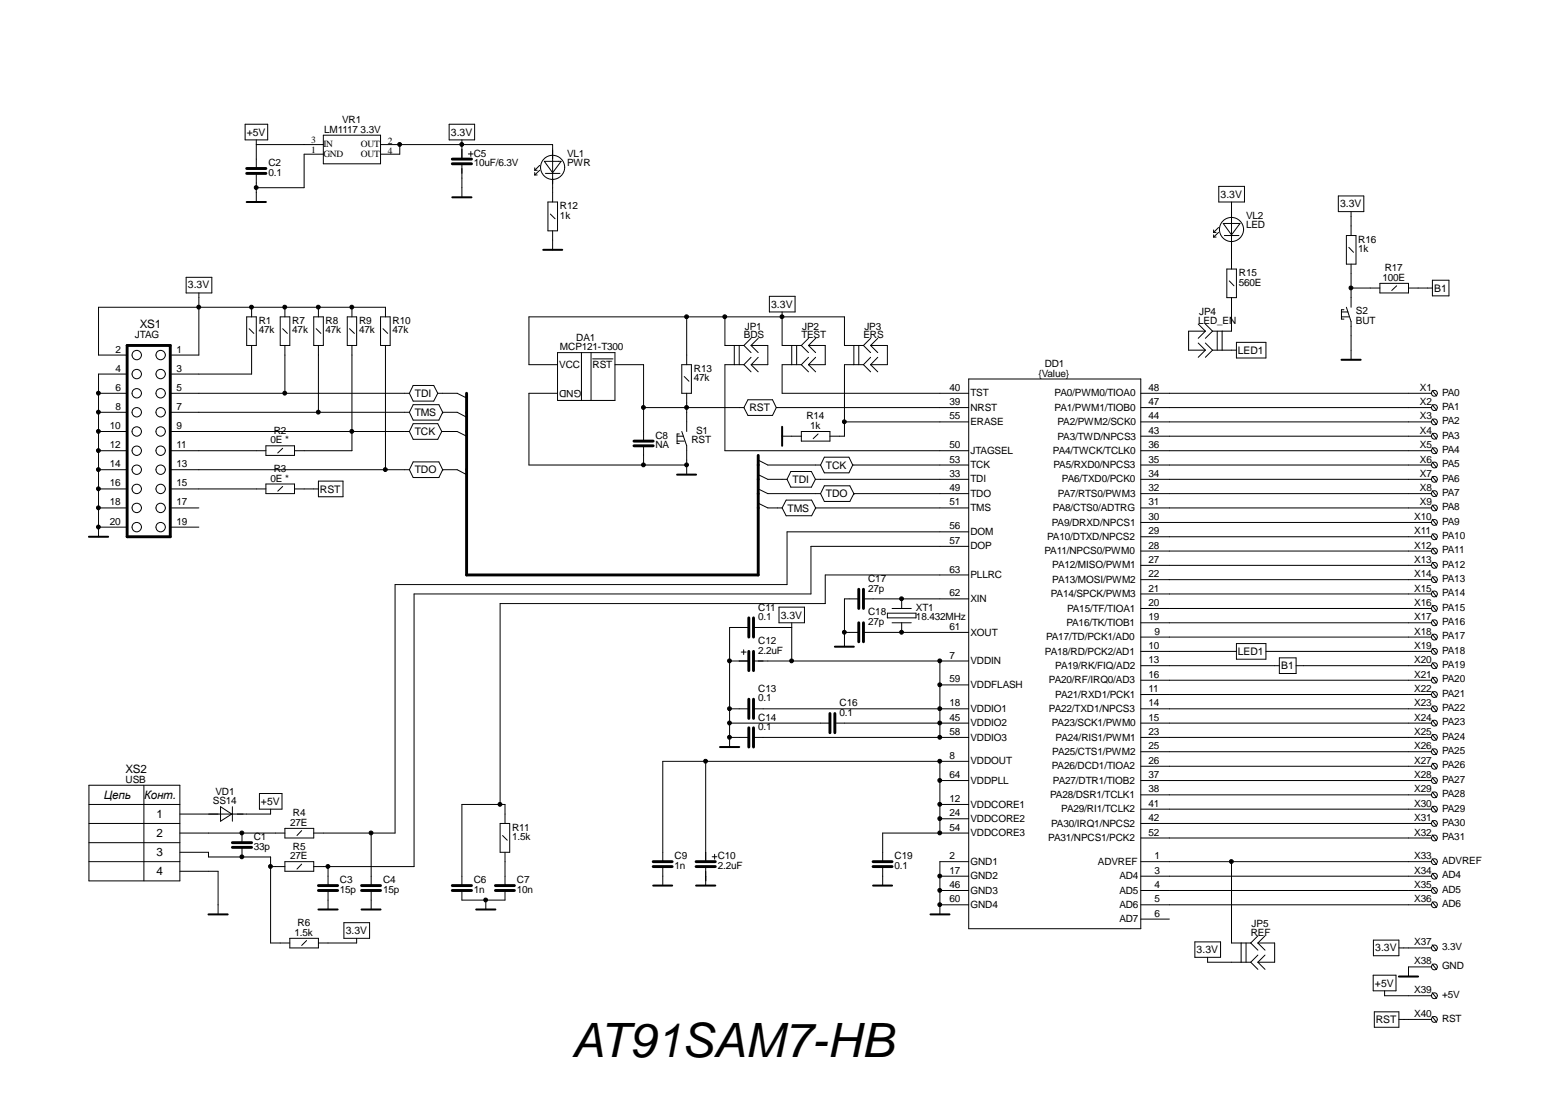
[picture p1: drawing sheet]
<svg xmlns="http://www.w3.org/2000/svg" width="297mm" height="210mm" viewBox="0 0 297 210" stroke-linecap="round" stroke-linejoin="round" font-family="sans-serif">
<g fill="#000">
<circle cx="48.5" cy="35.5" r=".37"/>
<circle cx="75.7" cy="27.4" r=".37"/>
<circle cx="87.5" cy="27.4" r=".37"/>
<circle cx="37.6" cy="58.2" r=".37"/>
<circle cx="47.6" cy="58.2" r=".37"/>
<circle cx="53.9" cy="58.2" r=".37"/>
<circle cx="60.3" cy="58.2" r=".37"/>
<circle cx="66.6" cy="58.2" r=".37"/>
<circle cx="255.9" cy="54.5" r=".37"/>
<circle cx="18.6" cy="74.5" r=".37"/>
<circle cx="18.6" cy="78.1" r=".37"/>
<circle cx="53.9" cy="74.5" r=".37"/>
<circle cx="60.3" cy="78.1" r=".37"/>
<circle cx="121.9" cy="77.2" r=".37"/>
<circle cx="130.1" cy="60" r=".37"/>
<circle cx="130.1" cy="77.2" r=".37"/>
<circle cx="137.3" cy="60" r=".37"/>
<circle cx="148.1" cy="60" r=".37"/>
<circle cx="159.9" cy="79.9" r=".37"/>
<circle cx="18.6" cy="99.8" r=".37"/>
<circle cx="18.6" cy="81.7" r=".37"/>
<circle cx="18.6" cy="96.2" r=".37"/>
<circle cx="18.6" cy="92.6" r=".37"/>
<circle cx="18.6" cy="85.4" r=".37"/>
<circle cx="18.6" cy="89" r=".37"/>
<circle cx="66.6" cy="81.7" r=".37"/>
<circle cx="73" cy="89" r=".37"/>
<circle cx="121.9" cy="88.1" r=".37"/>
<circle cx="130.1" cy="88.1" r=".37"/>
<circle cx="159.9" cy="119.8" r=".37"/>
<circle cx="170.8" cy="119.8" r=".37"/>
<circle cx="170.8" cy="113.4" r=".37"/>
<circle cx="138.2" cy="125.2" r=".37"/>
<circle cx="138.2" cy="139.7" r=".37"/>
<circle cx="138.2" cy="137" r=".37"/>
<circle cx="138.2" cy="134.3" r=".37"/>
<circle cx="150" cy="125.2" r=".37"/>
<circle cx="178" cy="129.7" r=".37"/>
<circle cx="178" cy="137" r=".37"/>
<circle cx="178" cy="139.7" r=".37"/>
<circle cx="178" cy="134.3" r=".37"/>
<circle cx="178" cy="125.2" r=".37"/>
<circle cx="45.8" cy="157.8" r=".37"/>
<circle cx="70.3" cy="157.8" r=".37"/>
<circle cx="94.7" cy="152.4" r=".37"/>
<circle cx="133.7" cy="144.2" r=".37"/>
<circle cx="178" cy="147.8" r=".37"/>
<circle cx="178" cy="144.2" r=".37"/>
<circle cx="178" cy="155.1" r=".37"/>
<circle cx="178" cy="157.8" r=".37"/>
<circle cx="178" cy="152.4" r=".37"/>
<circle cx="45.8" cy="162.3" r=".37"/>
<circle cx="51.2" cy="164.1" r=".37"/>
<circle cx="62.1" cy="164.1" r=".37"/>
<circle cx="92" cy="170.5" r=".37"/>
<circle cx="178" cy="166" r=".37"/>
<circle cx="178" cy="168.7" r=".37"/>
<circle cx="178" cy="171.4" r=".37"/>
<circle cx="233.3" cy="163.2" r=".37"/>
</g>
<g fill="none" stroke="#000" stroke-width=".19">
<path d="M46.4 23.5h4.3v3h-4.3zM48.6 26.5v5.4M48.6 32.9v5.4M48.6 27.4h12.7M61.3 29.2h-3.7v6.4h-9M61.3 25.6h10.8v5.4h-10.8zM72.1 27.4h32.6v10.9M75.7 27.4v1.8h-3.6M85.1 23.5h4.8v3h-4.8zM87.5 26.5v3.6M87.5 31v6.4M88.7 29.2h.9"/>
<path d="M89.2 28.7v.9M101.3 33.1h.5M101.3 31.8v.5M101.3 32.7v.4M101.3 32.3h.5M102.2 32.3l-.9 .8M102.2 31.3l-.9 1M103.1 30.6h3.2l-1.6 2.1zM103.3 32.9h2.8M103.8 38.3h1.8v5.4h-1.8zM230.9 35.3h4.9v3h-4.9zM233.3 38.3v12.7"/>
<path d="M253.5 37.1h4.9v3h-4.9zM35.3 52.5h4.8v3h-4.8zM37.7 55.5v11.8h-5.4M47.7 58.2v1.8M54 58.2v1.8M60.3 58.2v1.8M66.7 58.2v1.8M104.3 40.6l.9 .8M104.7 43.7v3.6M145.8 56.1h4.8v3h-4.8zM148.2 59.1v6.3h3.6M229.9 44.9h.5"/>
<path d="M229.9 43.6v.4M229.9 44.5v.4M229.9 44h.5M230.8 44l-.9 .9M230.8 43.1l-.9 .9M231.7 42.3h3.2l-1.6 2.2zM231.9 44.6h2.8M232.4 51h1.8v5.4h-1.8zM232.9 53.2l.9 .9M233.3 56.4v6.3h-3.6M254.1 59.1h1.3M254.6 58.7h-.5v1.8h.5"/>
<path d="M255.1 58.2l.8 2.7v7.3M255.1 44.6h1.8v5.4h-1.8zM255.5 46.9l.9 .9M255.9 40.1v4.5M255.9 50v8.2M255.9 54.6h5.5M261.4 53.7h5.4v1.8h-5.4zM264.6 54.1l-1 .9M266.8 54.6h4.6M271.4 53.1h3.1v2.9h-3.1zM18.7 78.1h5.4M18.7 74.5h5.4"/>
<path d="M24.1 70.9h-5.4v30.8M32.3 78.1h45.3M32.3 74.5h45.3M46.7 60h1.9v5.4h-1.9zM47.2 62.3l.9 .9M47.7 65.4v5.5h-15.4M53.1 60h1.8v5.4h-1.8zM53.5 62.3l.9 .9M54 65.4v9.1M59.4 60h1.9v5.4h-1.9zM59.9 62.3l.9 .9M60.3 65.4v12.7"/>
<path d="M65.8 60h1.8v5.4h-1.8zM66.2 62.3l.9 .9M66.7 65.4v20h-10.9M72.1 60h1.8v5.4h-1.8zM72.6 62.3l.8 .9M73 60v-1.8h-54.3v9.1h5.4M73 65.4v23.6M77.6 78.1l.7 1.5h4.8l.8-1.5M77.6 78.1l.7-1.4h4.8l.8 1.4M77.6 74.5l.7 1.5h3.9l.7-1.5M77.6 74.5l.7-1.5h3.9l.7 1.5M82.9 74.5h3.7l1.8 .9"/>
<path d="M83.9 78.1h.1M83.9 78.1h2.7l1.8 .9M105.6 74.5h-5.4v13.6h29.9M105.6 66.8h10.9v9.1h-10.9zM110.1 66.8v9.1M112 66.8v9.1M112.3 68h3.8M116.5 69.1h5.4v14.5M121.9 77.2h19M129.2 69.1h1.8v5.4h-1.8zM129.6 71.3l.9 .9M130.1 60v9.1"/>
<path d="M130.1 74.5v7.2M137.3 60v5.4h3.6M139.1 65.4v3.7M140 65.4v3.7M140.9 69.1h-3.6v16.3h46.2M140.9 77.2l.8 1.5h4.6l.8-1.5M140.9 77.2l.8-1.5h4.6l.8 1.5M140.9 69.1l1.4 1.3M140.9 65.4l1.4 1.4M142.3 65.4h3.2v3.7h-3.2l1.3-1.4M142.3 69.1l1.3 1.3M142.3 67.7l-1.4 1.4"/>
<path d="M142.3 64.1l-1.4 1.3M142.3 65.4l1.3 1.4M143.6 64.1l-1.3 1.3M147.1 77.2h36.4M150 65.4v3.7M150.9 65.4v3.7M151.8 69.1h-3.6v5.4h35.3M151.8 69.1l1.4 1.3M151.8 65.4l1.4 1.4M153.2 65.4h3.1v3.7h-3.1M153.2 69.1l1.3 1.3M153.2 67.7l-1.4 1.4"/>
<path d="M153.2 64.1l-1.4 1.3M153.2 65.4l1.3 1.4M154.5 67.7l-1.3 1.4M154.5 64.1l-1.3 1.3M160 79.9h23.5M161.8 65.4v3.7M162.7 65.4v3.7M163.6 69.1h-3.6v13.5h-2.8M163.6 65.4h-3.6v-5.4h-59.8v9.1h5.4M163.6 69.1l1.3 1.3M163.6 65.4l1.3 1.4M164.9 65.4h3.2v3.7h-3.2"/>
<path d="M164.9 69.1l1.4 1.3M164.9 67.7l-1.3 1.4M164.9 64.1l-1.3 1.3M164.9 65.4l1.4 1.4M166.3 67.7l-1.4 1.4M166.3 64.1l-1.4 1.3M183.5 71.8h32.6v104.1h-32.6zM216.1 74.5h55.1M216.1 77.2h55.1M216.1 79.9h55.1M227 65l1.3 1.3M227 61.4l1.3 1.3"/>
<path d="M228.3 62.7h-3.1v3.6h3.1M228.3 66.3l-1.3 1.4M228.3 65l1.4 1.3M228.3 61.4l1.4 1.3M228.3 62.7l-1.3 1.4M229.7 66.3h4.5M229.7 66.3l-1.4 1.4M229.7 62.7l-1.4 1.4M230.6 62.7v3.6M231.5 62.7v3.6M234.2 64.9h5.6v2.9h-5.6zM254.1 60h1.4"/>
<path d="M271.3 79.4l.9 1M271.3 74l.9 1M271.3 76.7l.9 1M18.7 89h5.4M18.7 96.2h5.4M18.7 85.4h5.4M18.7 92.6h5.4M18.7 81.7h5.4M18.7 99.9h5.4M32.3 89h45.3M32.3 96.2h5.4M32.3 85.4h18.1"/>
<path d="M32.3 92.6h18.1M32.3 81.7h45.3M32.3 99.9h5.4M50.4 84.5h5.4v1.8h-5.4zM50.4 91.7h5.4v1.8h-5.4zM53.5 92.2l-.9 .8M53.5 84.9l-.9 .9M55.8 92.6h4.5M60.3 91.1h4.7v3h-4.7zM77.6 89l.7 1.5h4.8l.8-1.5M77.6 89l.7-1.5h4.8l.8 1.5M77.6 81.7l.7 1.5h4.6l.8-1.5"/>
<path d="M77.6 81.7l.7-1.4h4.6l.8 1.4M83.7 81.7h2.9l1.8 .9M83.9 89h.1M83.9 89h2.7l1.8 .9M121.9 84.5v3.6M128.3 82.6h1.2M128.3 83.6h1.3M128.7 82.2h-.4v1.8h.4M129.2 81.7l.9 2.8v5.4M143.6 95.3l1.9 .9h2.7M143.6 89.9l1.9 .9h3.6M143.6 92.6l1.9 .9h9.9"/>
<path d="M143.6 87.2l1.9 .9h9.9M148.2 82.6h3.6M148.2 96.2l.7 1.5h4.9l.7-1.5M148.2 96.2l.7-1.5h4.9l.7 1.5M149.1 90.8l.7 1.5h3.9l.8-1.5M149.1 90.8l.7-1.5h3.9l.8 1.5M151.8 81.7h5.4v1.9h-5.4zM154.5 90.8h29M154.5 96.2h.1M154.5 96.2h29M155 82.2l-1 .9M155.4 93.5l.8 1.5h4.8l.8-1.5"/>
<path d="M155.4 93.5l.8-1.5h4.8l.8 1.5M155.4 88.1l.8 1.5h4.6l.7-1.5M155.4 88.1l.8-1.5h4.6l.7 1.5M161.5 88.1h22M161.8 93.5h.1M161.8 93.5h21.7M216.1 82.6h55.1M216.1 96.2h55.1M216.1 90.8h55.1M216.1 85.4h55.1M216.1 93.5h55.1M216.1 88.1h55.1"/>
<path d="M216.1 99h55.1M271.3 95.7l.9 1M271.3 90.3l.9 1M271.3 84.8l.9 1.1M271.3 87.5l.9 1.1M271.3 93l.9 1M271.3 98.4l.9 1.1M271.3 82.1l.9 1.1M141.9 118.9h-3.7v22.6M142.7 118.9h7.3M147.6 115h4.8v3h-4.8zM150 118v7.2"/>
<path d="M160 119.8h2.7M162.7 113.5h-2.7v9M163.6 113.5h19.9M163.6 119.8h19.9M168.1 116.2h5.4v.9h-5.4zM169 118h3.6M169 115.3h3.6M170.8 113.5v1.8M170.8 118v1.8M183.5 103.5h-29.9v9h-75.2v51.7h-19M183.5 108.9h-27.2v5.4h-61.6v38.1M183.5 100.8h-34.4v9.9h-74.3v47.1h-15.4"/>
<path d="M216.1 118h55.1M216.1 112.5h55.1M216.1 107.1h55.1M216.1 101.7h55.1M216.1 109.8h55.1M216.1 115.3h55.1M216.1 104.4h55.1M271.3 117.4l.9 1.1M271.3 112l.9 1.1M271.3 106.6l.9 1M271.3 101.1l.9 1.1M271.3 109.3l.9 1"/>
<path d="M271.3 114.7l.9 1.1M271.3 103.8l.9 1.1M138.2 139.7h3.7M138.2 134.3h3.7M138.2 125.2h3.7M138.2 137h19M140.4 123.5h.9M140.9 123.1v.9M142.7 139.7h40.8M142.7 134.3h40.8M142.7 125.2h40.8M158.2 137h25.3"/>
<path d="M178.1 125.2v14.5M178.1 129.8h5.4M216.1 139.7h55.1M216.1 134.3h55.1M216.1 123.4h18.1M216.1 128.9h55.1M216.1 137h55.1M216.1 126.1h26.3M216.1 131.6h55.1M216.1 120.7h55.1M234.2 121.9h5.6v3h-5.6zM239.8 123.4h31.4"/>
<path d="M242.4 124.6h3.1v3h-3.1zM245.5 126.1h25.7M271.3 139.1l.9 1.1M271.3 133.7l.9 1.1M271.3 128.3l.9 1.1M271.3 122.9l.9 1M271.3 131l.9 1.1M271.3 136.4l.9 1.1M271.3 120.1l.9 1.1M271.3 125.6l.9 1M16.8 152.4h17.3M16.8 156h17.3"/>
<path d="M16.8 148.8h17.3v18.1h-17.3zM16.8 159.6h17.3M27.3 148.8v18.1M34.1 157.8h19.9M41.8 152.8l2.1 1.4-2.1 1.4zM44 152.8v2.8M45.8 157.8v1.8M49.1 150.3h4.3v3h-4.3zM51.3 153.3v.9h-17.2M54 156.9h5.4v1.8h-5.4zM57.1 157.4l-.8 .9M70.3 157.8v10"/>
<path d="M94.7 156h1.9v5.5h-1.9zM95.2 158.3l.9 .9M95.7 156v-3.6h-8.2v15.4M133.7 144.2v19M178.1 152.4h5.4M178.1 144.2v13.6M178.1 147.9h5.4M178.1 155.1h5.4M183.5 144.2h-57.9v19M183.5 157.8h-16.3v5.4M216.1 156h55.1M216.1 150.6h55.1"/>
<path d="M216.1 145.2h55.1M216.1 153.3h55.1M216.1 158.7h55.1M216.1 142.4h55.1M216.1 147.9h55.1M271.3 155.4l.9 1.1M271.3 150l.9 1.1M271.3 144.6l.9 1.1M271.3 152.7l.9 1.1M271.3 158.2l.9 1.1M271.3 141.9l.9 1.1M271.3 147.3l.9 1.1"/>
<path d="M16.8 163.2h17.3M34.1 165.1h7.2v8.1M34.1 161.5h5.4v.8h11.8v16.3h3.6M45.8 160.5v1.8M51.3 164.2h2.7M54 163.2h5.4v1.9h-5.4zM54.9 177.8h5.4v1.8h-5.4zM57.1 163.7l-.8 .9M58.1 178.2l-1 .9M62.1 164.2v3.6M62.1 168.7v3.6M65.1 174.8h4.9v3h-4.9z"/>
<path d="M67.6 177.8v.8h-7.3M70.3 168.7v3.6M87.5 168.7v1.8h8.2v-1.8M92 170.5v1.8M95.7 161.5v6.3M125.6 164.2v3.6M133.7 164.2v3.6M134.9 162.3h.9M135.4 161.8v1M167.2 164.2v3.6M178.1 171.4h5.4M178.1 166h5.4"/>
<path d="M178.1 168.7h5.4M183.5 163.2h-5.4v10M216.1 171.4h55.1M216.1 166h55.1M216.1 163.2h55.1M216.1 168.7h55.1M216.1 174.1h5.4M226.4 178.4h4.8v3h-4.8zM233.3 163.2v15.4h3.6M235.1 178.6v3.7M236 178.6v3.7M236.9 178.6l1.4 1.4"/>
<path d="M238.3 178.6h3.2v3.7h-3.2M238.3 177.3l-1.4 1.3M238.3 178.6l1.3 1.4M239.6 177.3l-1.3 1.3M260.2 178.1h4.8v3h-4.8zM265 179.6h6.2M271.3 170.9l.9 1M271.3 165.4l.9 1.1M271.3 179l.9 1.1M271.3 168.1l.9 1.1M271.3 162.7l.9 1.1M228.8 181.4v.9h8.1"/>
<path d="M236.9 182.3l1.4 1.3M238.3 182.3l1.3 1.3M238.3 180.9l-1.4 1.4M239.6 180.9l-1.3 1.4M260.1 184.7h4.4v3h-4.4zM260.3 191.7h4.7v2.9h-4.7zM262.3 187.7v.9h8.9M265 193.1h6.2M271.2 183.2h-4.4v1.8M271.3 192.6l.9 1.1M271.3 188l.9 1.1M271.3 182.6l.9 1.1"/>
<circle cx="48.5" cy="35.5" r=".37"/>
<circle cx="75.7" cy="27.4" r=".37"/>
<circle cx="87.5" cy="27.4" r=".37"/>
<circle cx="104.7" cy="31.7" r="2.29"/>
<circle cx="37.6" cy="58.2" r=".37"/>
<circle cx="47.6" cy="58.2" r=".37"/>
<circle cx="53.9" cy="58.2" r=".37"/>
<circle cx="60.3" cy="58.2" r=".37"/>
<circle cx="66.6" cy="58.2" r=".37"/>
<circle cx="233.3" cy="43.5" r="2.29"/>
<circle cx="255.9" cy="54.5" r=".37"/>
<circle cx="18.6" cy="74.5" r=".37"/>
<circle cx="18.6" cy="78.1" r=".37"/>
<circle cx="25.9" cy="67.3" r=".89"/>
<circle cx="25.9" cy="74.5" r=".89"/>
<circle cx="25.9" cy="70.9" r=".89"/>
<circle cx="25.9" cy="78.1" r=".89"/>
<circle cx="30.4" cy="74.5" r=".89"/>
<circle cx="30.4" cy="67.3" r=".89"/>
<circle cx="30.4" cy="70.9" r=".89"/>
<circle cx="30.4" cy="78.1" r=".89"/>
<circle cx="53.9" cy="74.5" r=".37"/>
<circle cx="60.3" cy="78.1" r=".37"/>
<circle cx="121.9" cy="77.2" r=".37"/>
<circle cx="130.1" cy="60" r=".37"/>
<circle cx="130.1" cy="77.2" r=".37"/>
<circle cx="137.3" cy="60" r=".37"/>
<circle cx="148.1" cy="60" r=".37"/>
<circle cx="159.9" cy="79.9" r=".37"/>
<circle cx="271.7" cy="79.9" r=".55"/>
<circle cx="271.7" cy="77.2" r=".55"/>
<circle cx="271.7" cy="74.5" r=".55"/>
<circle cx="18.6" cy="99.8" r=".37"/>
<circle cx="18.6" cy="81.7" r=".37"/>
<circle cx="18.6" cy="96.2" r=".37"/>
<circle cx="18.6" cy="92.6" r=".37"/>
<circle cx="18.6" cy="85.4" r=".37"/>
<circle cx="18.6" cy="89" r=".37"/>
<circle cx="25.9" cy="92.6" r=".89"/>
<circle cx="25.9" cy="85.4" r=".89"/>
<circle cx="25.9" cy="81.7" r=".89"/>
<circle cx="25.9" cy="96.2" r=".89"/>
<circle cx="25.9" cy="99.9" r=".89"/>
<circle cx="25.9" cy="89" r=".89"/>
<circle cx="30.4" cy="92.6" r=".89"/>
<circle cx="30.4" cy="96.2" r=".89"/>
<circle cx="30.4" cy="85.4" r=".89"/>
<circle cx="30.4" cy="81.7" r=".89"/>
<circle cx="30.4" cy="99.9" r=".89"/>
<circle cx="30.4" cy="89" r=".89"/>
<circle cx="66.6" cy="81.7" r=".37"/>
<circle cx="73" cy="89" r=".37"/>
<circle cx="121.9" cy="88.1" r=".37"/>
<circle cx="130.1" cy="88.1" r=".37"/>
<circle cx="271.7" cy="96.2" r=".55"/>
<circle cx="271.7" cy="88.1" r=".55"/>
<circle cx="271.7" cy="93.5" r=".55"/>
<circle cx="271.7" cy="90.8" r=".55"/>
<circle cx="271.7" cy="82.6" r=".55"/>
<circle cx="271.7" cy="85.4" r=".55"/>
<circle cx="271.7" cy="99" r=".55"/>
<circle cx="159.9" cy="119.8" r=".37"/>
<circle cx="170.8" cy="119.8" r=".37"/>
<circle cx="170.8" cy="113.4" r=".37"/>
<circle cx="271.7" cy="109.8" r=".55"/>
<circle cx="271.7" cy="115.3" r=".55"/>
<circle cx="271.7" cy="101.7" r=".55"/>
<circle cx="271.7" cy="118" r=".55"/>
<circle cx="271.7" cy="112.5" r=".55"/>
<circle cx="271.7" cy="107.1" r=".55"/>
<circle cx="271.7" cy="104.4" r=".55"/>
<circle cx="138.2" cy="125.2" r=".37"/>
<circle cx="138.2" cy="139.7" r=".37"/>
<circle cx="138.2" cy="137" r=".37"/>
<circle cx="138.2" cy="134.3" r=".37"/>
<circle cx="150" cy="125.2" r=".37"/>
<circle cx="178" cy="129.7" r=".37"/>
<circle cx="178" cy="137" r=".37"/>
<circle cx="178" cy="139.7" r=".37"/>
<circle cx="178" cy="134.3" r=".37"/>
<circle cx="178" cy="125.2" r=".37"/>
<circle cx="271.7" cy="123.4" r=".55"/>
<circle cx="271.7" cy="131.6" r=".55"/>
<circle cx="271.7" cy="137" r=".55"/>
<circle cx="271.7" cy="120.7" r=".55"/>
<circle cx="271.7" cy="126.1" r=".55"/>
<circle cx="271.7" cy="139.7" r=".55"/>
<circle cx="271.7" cy="128.9" r=".55"/>
<circle cx="271.7" cy="134.3" r=".55"/>
<circle cx="45.8" cy="157.8" r=".37"/>
<circle cx="70.3" cy="157.8" r=".37"/>
<circle cx="94.7" cy="152.4" r=".37"/>
<circle cx="133.7" cy="144.2" r=".37"/>
<circle cx="178" cy="147.8" r=".37"/>
<circle cx="178" cy="144.2" r=".37"/>
<circle cx="178" cy="155.1" r=".37"/>
<circle cx="178" cy="157.8" r=".37"/>
<circle cx="178" cy="152.4" r=".37"/>
<circle cx="271.7" cy="145.2" r=".55"/>
<circle cx="271.7" cy="153.3" r=".55"/>
<circle cx="271.7" cy="158.7" r=".55"/>
<circle cx="271.7" cy="147.9" r=".55"/>
<circle cx="271.7" cy="156" r=".55"/>
<circle cx="271.7" cy="150.6" r=".55"/>
<circle cx="271.7" cy="142.4" r=".55"/>
<circle cx="45.8" cy="162.3" r=".37"/>
<circle cx="51.2" cy="164.1" r=".37"/>
<circle cx="62.1" cy="164.1" r=".37"/>
<circle cx="92" cy="170.5" r=".37"/>
<circle cx="178" cy="166" r=".37"/>
<circle cx="178" cy="168.7" r=".37"/>
<circle cx="178" cy="171.4" r=".37"/>
<circle cx="233.3" cy="163.2" r=".37"/>
<circle cx="271.7" cy="163.2" r=".55"/>
<circle cx="271.7" cy="179.6" r=".55"/>
<circle cx="271.7" cy="166" r=".55"/>
<circle cx="271.7" cy="168.7" r=".55"/>
<circle cx="271.7" cy="171.4" r=".55"/>
<circle cx="271.7" cy="183.2" r=".55"/>
<circle cx="271.7" cy="193.1" r=".55"/>
<circle cx="271.7" cy="188.6" r=".55"/>
</g>
<g fill="none" stroke="#000" stroke-width=".38">
<path d="M46.7 38.3h3.7M85.7 37.4h3.6M102.9 47.3h3.6M254.1 68.2h3.7M128.3 89.9h3.6M148.2 80.9v3.6M16.8 101.7h3.7M158.2 122.5h3.6M136.4 141.5h3.6M39.5 173.2h3.6M60.3 172.3h3.7M68.5 172.3h3.6"/>
<path d="M90.2 172.3h3.6M123.7 167.8h3.6M131.9 167.8h3.6M165.4 167.8h3.6M176.3 173.2h3.6M265 185h3.6"/>
</g>
<g fill="none" stroke="#000" stroke-width=".55">
<path d="M46.7 31.9h3.7M46.7 32.9h3.7M85.7 30.1h3.6M85.7 31h3.6M24.1 65.4h8.2v36.3h-8.2zM88.4 74.5v34.4h55.2v-22.6M120.1 83.6h3.6M120.1 84.5h3.6M141.9 117.1v3.6M142.7 117.1v3.6M162.7 111.6v3.7M162.7 118v3.6"/>
<path d="M163.6 111.6v3.7M163.6 118v3.6M141.9 123.4v3.6M141.9 132.5v3.6M141.9 137.9v3.6M142.7 123.4v3.6M142.7 132.5v3.6M142.7 137.9v3.6M157.2 135.2v3.6M158.2 135.2v3.6M44 159.6h3.7M44 160.5h3.7"/>
<path d="M60.3 167.8h3.7M60.3 168.7h3.7M68.5 167.8h3.6M68.5 168.7h3.6M85.7 167.8h3.6M85.7 168.7h3.6M93.8 167.8h3.6M93.8 168.7h3.6M123.7 163.2h3.6M123.7 164.2h3.6M131.9 163.2h3.6M131.9 164.2h3.6"/>
<path d="M165.4 163.2h3.6M165.4 164.2h3.6"/>
</g>
<text font-size="9" x="108.3" y="200.2">AT91SAM7-HB</text>
<g font-size="2.2">
<text x="26.5" y="62.2">XS1</text>
<text x="23.8" y="146.4">XS2</text>
<text x="19.6" y="151.4">Цепь</text>
<text x="27.3" y="151.4">Конт.</text>
<text x="29.7" y="154.9">1</text>
<text x="29.7" y="158.6">2</text>
<text x="29.7" y="165.8">4</text>
<text x="29.7" y="162.2">3</text>
</g>
<g font-size="2">
<text x="46.7" y="25.7">+5V</text>
<text x="85.4" y="25.7">3.3V</text>
<text x="231.2" y="37.5">3.3V</text>
<text x="253.9" y="39.3">3.3V</text>
<text x="35.6" y="54.7">3.3V</text>
<text x="146.1" y="58.3">3.3V</text>
<text x="271.7" y="55.2">B1</text>
<text x="234.5" y="67">LED1</text>
<text x="78.6" y="75.2">TDI</text>
<text x="142" y="77.9">RST</text>
<text x="78.6" y="78.8">TMS</text>
<text x="78.6" y="82.4">TCK</text>
<text x="78.6" y="89.7">TDO</text>
<text x="156.5" y="88.8">TCK</text>
<text x="60.6" y="93.3">RST</text>
<text x="150.2" y="91.5">TDI</text>
<text x="156.5" y="94.2">TDO</text>
<text x="149.2" y="96.9">TMS</text>
<text x="147.9" y="117.2">3.3V</text>
<text x="234.5" y="124.1">LED1</text>
<text x="242.7" y="126.8">B1</text>
<text x="49.4" y="152.5">+5V</text>
<text x="65.5" y="177">3.3V</text>
<text x="226.7" y="180.6">3.3V</text>
<text x="260.5" y="180.2">3.3V</text>
<text x="260.5" y="186.9">+5V</text>
<text x="260.6" y="193.8">RST</text>
</g>
<g font-size="1.9">
<text x="64.8" y="23.3">VR1</text>
<text x="61.4" y="25.1">LM1117 3.3V</text>
<text x="89.7" y="29.7">C5</text>
<text x="107.4" y="29.7">VL1</text>
<text x="50.8" y="31.5">C2</text>
<text x="50.8" y="33.3">0.1</text>
<text x="89.7" y="31.5">10uF/6.3V</text>
<text x="107.4" y="31.5">PWR</text>
<text x="106.1" y="39.6">R12</text>
<text x="106.1" y="41.4">1k</text>
<text x="236" y="41.4">VL2</text>
<text x="236" y="43.3">LED</text>
<text x="257.3" y="46">R16</text>
<text x="257.3" y="47.8">1k</text>
<text x="234.7" y="52.3">R15</text>
<text x="261.9" y="53.2">100E</text>
<text x="262.3" y="51.4">R17</text>
<text x="227.2" y="59.7">JP4</text>
<text x="234.7" y="54.1">560E</text>
<text x="256.9" y="59.6">S2</text>
<text x="25.6" y="64.1">JTAG</text>
<text x="49" y="61.3">R1</text>
<text x="49" y="63.2">47k</text>
<text x="55.4" y="61.3">R7</text>
<text x="55.4" y="63.2">47k</text>
<text x="61.7" y="61.3">R8</text>
<text x="61.7" y="63.2">47k</text>
<text x="68" y="61.3">R9</text>
<text x="68" y="63.2">47k</text>
<text x="74.4" y="61.3">R10</text>
<text x="74.4" y="63.2">47k</text>
<text x="109.2" y="64.5">DA1</text>
<text x="140.9" y="64.1">BDS</text>
<text x="141.1" y="62.4">JP1</text>
<text x="151.8" y="64.1">TEST</text>
<text x="152" y="62.4">JP2</text>
<text x="163.6" y="64.1">ERS</text>
<text x="163.7" y="62.4">JP3</text>
<text x="227" y="61.3">LED_EN</text>
<text x="256.9" y="61.3">BUT</text>
<text x="21.9" y="66.8">2</text>
<text x="21.9" y="70.4">4</text>
<text x="33.4" y="66.8">1</text>
<text x="33.4" y="70.4">3</text>
<text x="106" y="69.7">VCC</text>
<text x="106.1" y="66.3">MCP121-T300</text>
<text x="112.3" y="69.7">RST</text>
<text x="131.4" y="70.4">R13</text>
<text x="196.7" y="71.3">{Value}</text>
<text x="197.9" y="69.5">DD1</text>
<text x="21.9" y="77.6">8</text>
<text x="21.9" y="74">6</text>
<text x="33.4" y="77.6">7</text>
<text x="33.4" y="74">5</text>
<text x="110.1" y="73.9" transform="rotate(180 110.1 73.9)">GND</text>
<text x="131.4" y="72.2">47k</text>
<text x="179.9" y="76.8">39</text>
<text x="179.9" y="74">40</text>
<text x="183.9" y="77.8">NRST</text>
<text x="183.9" y="75.1">TST</text>
<text x="199.8" y="77.8">PA1/PWM1/TIOB0</text>
<text x="199.8" y="75.1">PA0/PWM0/TIOA0</text>
<text x="217.6" y="76.8">47</text>
<text x="217.6" y="74">48</text>
<text x="269" y="74">X1</text>
<text x="269" y="76.8">X2</text>
<text x="273.2" y="74.9">PA0</text>
<text x="273.2" y="77.6">PA1</text>
<text x="20.8" y="81.3">10</text>
<text x="33.4" y="81.3">9</text>
<text x="51.3" y="84">0E *</text>
<text x="51.9" y="82.2">R2</text>
<text x="124.2" y="83.1">C8</text>
<text x="131" y="84">RST</text>
<text x="131.9" y="82.2">S1</text>
<text x="152.8" y="79.5">R14</text>
<text x="153.5" y="81.3">1k</text>
<text x="179.9" y="79.5">55</text>
<text x="183.9" y="80.6">ERASE</text>
<text x="200.3" y="83.3">PA3/TWD/NPCS3</text>
<text x="200.3" y="80.6">PA2/PWM2/SCK0</text>
<text x="217.6" y="82.2">43</text>
<text x="217.6" y="79.5">44</text>
<text x="269" y="79.5">X3</text>
<text x="269" y="82.2">X4</text>
<text x="273.2" y="80.4">PA2</text>
<text x="273.2" y="83.1">PA3</text>
<text x="20.8" y="88.5">14</text>
<text x="20.8" y="84.9">12</text>
<text x="33.4" y="88.5">13</text>
<text x="33.4" y="84.9">11</text>
<text x="51.9" y="89.5">R3</text>
<text x="124.2" y="84.9">NA</text>
<text x="179.9" y="87.6">53</text>
<text x="179.9" y="84.9">50</text>
<text x="183.9" y="88.7">TCK</text>
<text x="183.9" y="86">JTAGSEL</text>
<text x="199.5" y="86">PA4/TWCK/TCLK0</text>
<text x="199.6" y="88.7">PA5/RXD0/NPCS3</text>
<text x="217.6" y="87.6">35</text>
<text x="217.6" y="84.9">36</text>
<text x="269" y="84.9">X5</text>
<text x="269" y="87.6">X6</text>
<text x="273.2" y="85.8">PA4</text>
<text x="273.2" y="88.5">PA5</text>
<text x="20.8" y="92.2">16</text>
<text x="20.8" y="95.8">18</text>
<text x="33.4" y="92.2">15</text>
<text x="33.4" y="95.8">17</text>
<text x="51.3" y="91.2">0E *</text>
<text x="179.9" y="93">49</text>
<text x="179.9" y="90.3">33</text>
<text x="179.9" y="95.8">51</text>
<text x="183.9" y="94.1">TDO</text>
<text x="183.9" y="91.4">TDI</text>
<text x="200.4" y="94.1">PA7/RTS0/PWM3</text>
<text x="201.2" y="91.4">PA6/TXD0/PCK0</text>
<text x="217.6" y="90.3">34</text>
<text x="217.6" y="93">32</text>
<text x="217.6" y="95.8">31</text>
<text x="269" y="95.8">X9</text>
<text x="269" y="90.3">X7</text>
<text x="269" y="93">X8</text>
<text x="273.2" y="91.2">PA6</text>
<text x="273.2" y="94">PA7</text>
<text x="20.8" y="99.4">20</text>
<text x="33.4" y="99.4">19</text>
<text x="179.9" y="100.3">56</text>
<text x="183.9" y="96.9">TMS</text>
<text x="183.9" y="101.4">DOM</text>
<text x="199.3" y="99.6">PA9/DRXD/NPCS1</text>
<text x="199.5" y="96.9">PA8/CTS0/ADTRG</text>
<text x="217.6" y="98.5">30</text>
<text x="217.6" y="101.2">29</text>
<text x="267.9" y="101.2">X11</text>
<text x="267.9" y="98.5">X10</text>
<text x="273.2" y="96.7">PA8</text>
<text x="273.2" y="99.4">PA9</text>
<text x="179.9" y="103">57</text>
<text x="183.9" y="104.1">DOP</text>
<text x="197.9" y="105">PA11/NPCS0/PWM0</text>
<text x="198.4" y="102.3">PA10/DTXD/NPCS2</text>
<text x="199.3" y="107.7">PA12/MISO/PWM1</text>
<text x="217.6" y="103.9">28</text>
<text x="217.6" y="106.6">27</text>
<text x="267.9" y="106.6">X13</text>
<text x="267.9" y="103.9">X12</text>
<text x="273.2" y="107.5">PA12</text>
<text x="273.2" y="102.1">PA10</text>
<text x="273.2" y="104.8">PA11</text>
<text x="164.5" y="112.1">27p</text>
<text x="164.5" y="110.3">C17</text>
<text x="179.9" y="113">62</text>
<text x="179.9" y="108.5">63</text>
<text x="183.9" y="109.5">PLLRC</text>
<text x="199" y="113.2">PA14/SPCK/PWM3</text>
<text x="199.3" y="110.4">PA13/MOSI/PWM2</text>
<text x="217.6" y="109.3">22</text>
<text x="217.6" y="112.1">21</text>
<text x="267.9" y="112.1">X15</text>
<text x="267.9" y="109.3">X14</text>
<text x="273.2" y="113">PA14</text>
<text x="273.2" y="110.3">PA13</text>
<text x="143.6" y="117.5">0.1</text>
<text x="143.6" y="115.7">C11</text>
<text x="164.5" y="118.4">27p</text>
<text x="164.5" y="116.6">C18</text>
<text x="173.5" y="115.7">XT1</text>
<text x="173.5" y="117.5">18.432MHz</text>
<text x="179.9" y="119.3">61</text>
<text x="183.9" y="114">XIN</text>
<text x="202" y="118.6">PA16/TK/TIOB1</text>
<text x="202.1" y="115.9">PA15/TF/TIOA1</text>
<text x="217.6" y="114.8">20</text>
<text x="217.6" y="117.5">19</text>
<text x="267.9" y="117.5">X17</text>
<text x="267.9" y="114.8">X16</text>
<text x="273.2" y="118.4">PA16</text>
<text x="273.2" y="115.7">PA15</text>
<text x="143.6" y="123.9">2.2uF</text>
<text x="143.6" y="122">C12</text>
<text x="179.9" y="124.8">7</text>
<text x="183.9" y="120.4">XOUT</text>
<text x="183.9" y="125.8">VDDIN</text>
<text x="197.9" y="124">PA18/RD/PCK2/AD1</text>
<text x="198.2" y="121.3">PA17/TD/PCK1/AD0</text>
<text x="217.6" y="125.6">13</text>
<text x="217.6" y="122.9">10</text>
<text x="218.7" y="120.2">9</text>
<text x="267.9" y="122.9">X19</text>
<text x="267.9" y="120.2">X18</text>
<text x="267.9" y="125.6">X20</text>
<text x="273.2" y="123.9">PA18</text>
<text x="273.2" y="121.1">PA17</text>
<text x="143.6" y="131.1">C13</text>
<text x="179.9" y="129.3">59</text>
<text x="183.9" y="130.3">VDDFLASH</text>
<text x="198.7" y="129.5">PA20/RF/IRQ0/AD3</text>
<text x="199.9" y="126.7">PA19/RK/FIQ/AD2</text>
<text x="217.6" y="131.1">11</text>
<text x="217.6" y="128.4">16</text>
<text x="267.9" y="128.4">X21</text>
<text x="267.9" y="131.1">X22</text>
<text x="273.2" y="129.3">PA20</text>
<text x="273.2" y="132">PA21</text>
<text x="273.2" y="126.6">PA19</text>
<text x="143.6" y="132.9">0.1</text>
<text x="143.6" y="136.5">C14</text>
<text x="159" y="135.6">0.1</text>
<text x="159" y="133.8">C16</text>
<text x="179.9" y="136.5">45</text>
<text x="179.9" y="133.8">18</text>
<text x="183.9" y="137.6">VDDIO2</text>
<text x="183.9" y="134.9">VDDIO1</text>
<text x="198.7" y="134.9">PA22/TXD1/NPCS3</text>
<text x="199.3" y="137.6">PA23/SCK1/PWM0</text>
<text x="199.9" y="132.2">PA21/RXD1/PCK1</text>
<text x="217.6" y="136.5">15</text>
<text x="217.6" y="133.8">14</text>
<text x="267.9" y="133.8">X23</text>
<text x="267.9" y="136.5">X24</text>
<text x="273.2" y="134.7">PA22</text>
<text x="273.2" y="137.4">PA23</text>
<text x="143.6" y="138.3">0.1</text>
<text x="179.9" y="139.2">58</text>
<text x="179.9" y="143.8">8</text>
<text x="183.9" y="140.3">VDDIO3</text>
<text x="199.3" y="143">PA25/CTS1/PWM2</text>
<text x="200" y="140.3">PA24/RIS1/PWM1</text>
<text x="217.6" y="141.9">25</text>
<text x="217.6" y="139.2">23</text>
<text x="267.9" y="139.2">X25</text>
<text x="267.9" y="141.9">X26</text>
<text x="273.2" y="140.2">PA24</text>
<text x="273.2" y="142.9">PA25</text>
<text x="23.8" y="148.3">USB</text>
<text x="179.9" y="147.4">64</text>
<text x="183.9" y="148.5">VDDPLL</text>
<text x="183.9" y="144.8">VDDOUT</text>
<text x="199.3" y="145.8">PA26/DCD1/TIOA2</text>
<text x="199.5" y="148.5">PA27/DTR1/TIOB2</text>
<text x="217.6" y="147.4">37</text>
<text x="217.6" y="144.7">26</text>
<text x="267.9" y="144.7">X27</text>
<text x="267.9" y="147.4">X28</text>
<text x="273.2" y="145.6">PA26</text>
<text x="273.2" y="148.3">PA27</text>
<text x="40.3" y="152.4">SS14</text>
<text x="40.8" y="150.6">VD1</text>
<text x="55.5" y="154.6">R4</text>
<text x="179.9" y="151.9">12</text>
<text x="179.9" y="154.6">24</text>
<text x="183.9" y="153">VDDCORE1</text>
<text x="183.9" y="155.7">VDDCORE2</text>
<text x="198.9" y="151.2">PA28/DSR1/TCLK1</text>
<text x="201" y="153.9">PA29/RI1/TCLK2</text>
<text x="217.6" y="152.8">41</text>
<text x="217.6" y="155.5">42</text>
<text x="217.6" y="150.1">38</text>
<text x="267.9" y="155.5">X31</text>
<text x="267.9" y="150.1">X29</text>
<text x="267.9" y="152.8">X30</text>
<text x="273.2" y="151">PA28</text>
<text x="273.2" y="153.8">PA29</text>
<text x="48.1" y="159.2">C1</text>
<text x="48.1" y="161">33p</text>
<text x="55" y="156.5">27E</text>
<text x="55.5" y="161">R5</text>
<text x="97" y="157.4">R11</text>
<text x="97" y="159.2">1.5k</text>
<text x="179.9" y="157.4">54</text>
<text x="183.9" y="158.4">VDDCORE3</text>
<text x="198.6" y="159.3">PA31/NPCS1/PCK2</text>
<text x="199.1" y="156.6">PA30/IRQ1/NPCS2</text>
<text x="217.6" y="158.3">52</text>
<text x="267.9" y="158.3">X32</text>
<text x="273.2" y="156.5">PA30</text>
<text x="273.2" y="159.2">PA31</text>
<text x="55" y="162.8">27E</text>
<text x="64.4" y="167.3">C3</text>
<text x="72.6" y="167.3">C4</text>
<text x="89.7" y="167.3">C6</text>
<text x="97.9" y="167.3">C7</text>
<text x="127.8" y="162.8">C9</text>
<text x="127.8" y="164.6">1n</text>
<text x="136" y="162.8">C10</text>
<text x="136" y="164.6">2.2uF</text>
<text x="169.5" y="162.8">C19</text>
<text x="169.5" y="164.6">0.1</text>
<text x="179.9" y="162.8">2</text>
<text x="179.9" y="165.5">17</text>
<text x="183.9" y="163.9">GND1</text>
<text x="183.9" y="166.6">GND2</text>
<text x="208" y="163.9">ADVREF</text>
<text x="212" y="166.6">AD4</text>
<text x="218.7" y="165.5">3</text>
<text x="218.7" y="162.8">1</text>
<text x="267.9" y="165.5">X34</text>
<text x="267.9" y="162.8">X33</text>
<text x="273.2" y="166.4">AD4</text>
<text x="273.2" y="163.7">ADVREF</text>
<text x="64.4" y="169.1">15p</text>
<text x="72.6" y="169.1">15p</text>
<text x="89.7" y="169.1">1n</text>
<text x="97.9" y="169.1">10n</text>
<text x="179.9" y="168.2">46</text>
<text x="179.9" y="170.9">60</text>
<text x="183.9" y="169.3">GND3</text>
<text x="183.9" y="172">GND4</text>
<text x="212" y="172">AD6</text>
<text x="212" y="169.3">AD5</text>
<text x="218.7" y="170.9">5</text>
<text x="218.7" y="168.2">4</text>
<text x="218.7" y="173.7">6</text>
<text x="267.9" y="170.9">X36</text>
<text x="267.9" y="168.2">X35</text>
<text x="273.2" y="171.8">AD6</text>
<text x="273.2" y="169.1">AD5</text>
<text x="55.8" y="177.3">1.5k</text>
<text x="56.4" y="175.5">R6</text>
<text x="212" y="174.7">AD7</text>
<text x="236.9" y="177.3">REF</text>
<text x="237.1" y="175.6">JP5</text>
<text x="267.9" y="179.1">X37</text>
<text x="267.9" y="182.7">X38</text>
<text x="273.2" y="183.6">GND</text>
<text x="273.2" y="180">3.3V</text>
<text x="267.9" y="188.2">X39</text>
<text x="273.2" y="189.1">+5V</text>
<text x="267.9" y="192.7">X40</text>
<text x="273.2" y="193.6">RST</text>
</g>
<g font-size="1.8">
<text x="59" y="27.1">3</text>
<text x="59" y="29">1</text>
<text x="61.3" y="27.9">IN</text>
<text x="61.3" y="29.8">GND</text>
<text x="68.4" y="27.9">OUT</text>
<text x="68.4" y="29.8">OUT</text>
<text x="73.4" y="27.3">2</text>
<text x="73.4" y="29.1">4</text>
</g>
</svg>
